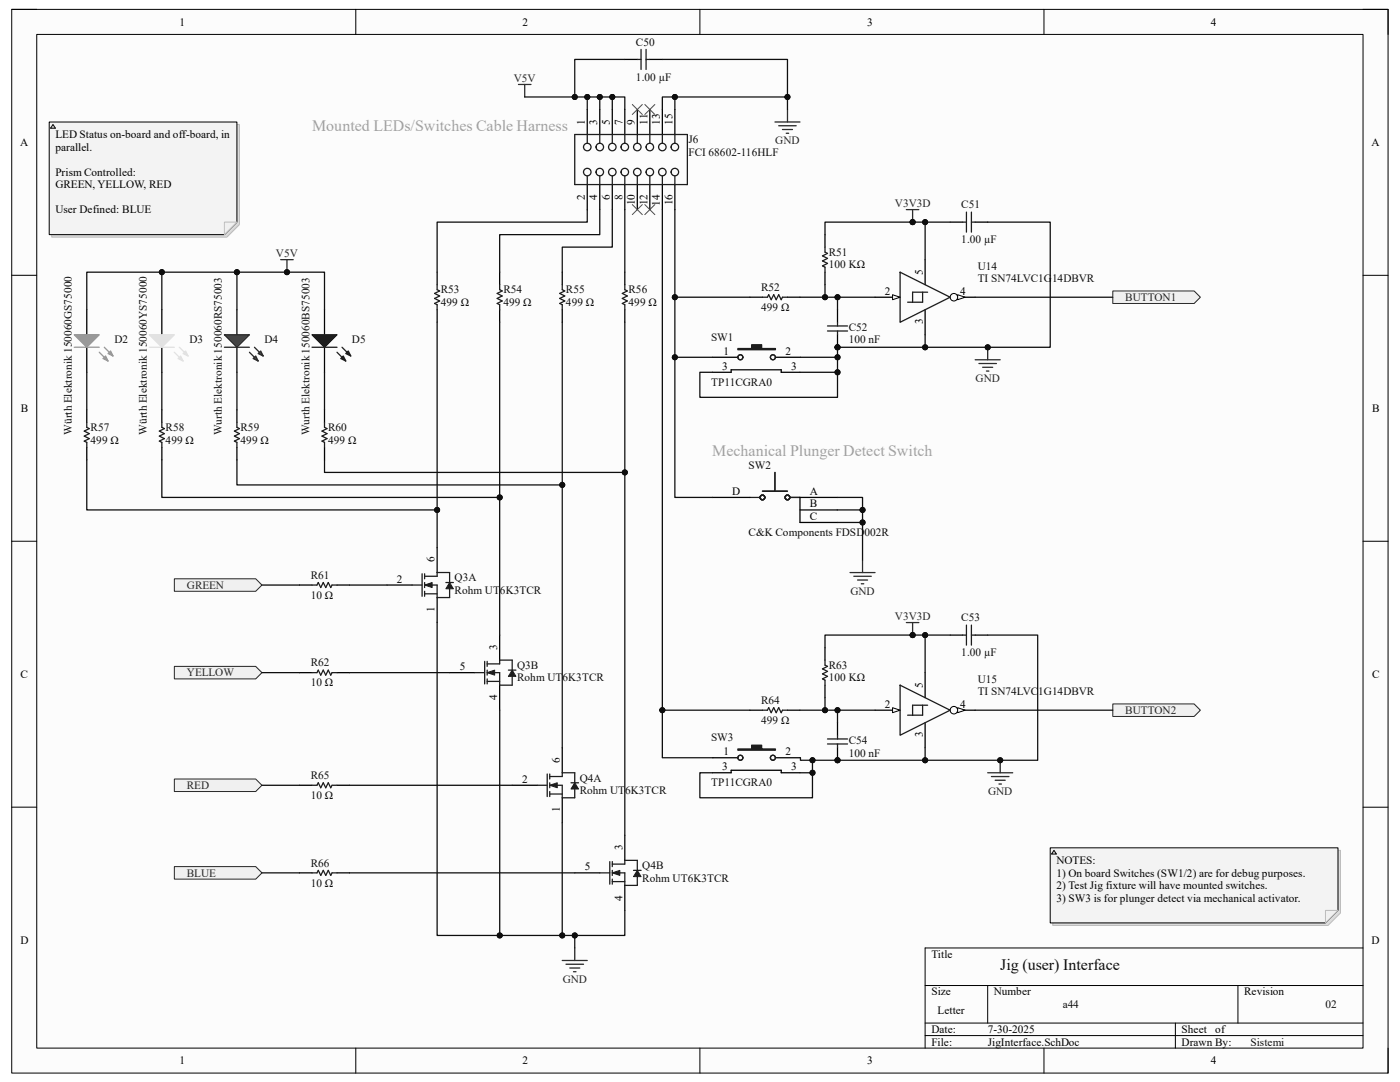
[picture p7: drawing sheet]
<svg xmlns="http://www.w3.org/2000/svg" width="279mm" height="216mm" viewBox="0 0 279 216" stroke-linecap="round" stroke-linejoin="round" font-family="sans-serif">
<path d="M2.3 1.9h274.7v212.2h-274.7z" fill-rule="evenodd" fill="#fcfcfc"/>
<path d="M2.3 1.9h274.7v212.2h-274.7z" fill="none" stroke="#000" stroke-width=".2"/>
<path d="M7.3 6.9h264.7v202.2h-264.7z" fill-rule="evenodd" fill="#fcfcfc"/>
<g fill="none" stroke="#000" stroke-width=".2">
<path d="M2.3 1.9h5M7.3 6.9h264.7v202.2h-264.7zM71 1.9v5M139.7 1.9v5M208.3 1.9v5M272 1.9h5v5M2.3 54.9h5M272 54.9h5M2.3 108h5M272 108h5M2.3 161.1h5M272 161.1h5"/>
<path d="M184.6 196.6h87.4M197.1 196.6v7.5M247.1 196.6v7.5M272 189.2h-87.4v19.9M71 209.1v5M139.7 209.1v5M184.6 204.1h87.4M184.6 206.6h87.4M208.3 209.1v5M234.6 204.1v5M277 209.1v5"/>
</g>
<path d="M174.6 59.3h5M184.6 51.8v5M184.6 61.8v5" fill="none" stroke="#000" stroke-width=".25"/>
<path d="M178.1 58.8l1.5 .5-1.5 .5z" fill="#fbfbfb"/>
<path d="M178.1 58.8l1.5 .5-1.5 .5z" fill="none" stroke="#000" stroke-width=".2"/>
<path d="M189.6 59.3h5" fill="none" stroke="#000" stroke-width=".25"/>
<circle cx="190.4" cy="59.3" r=".75" fill="#fbfbfb"/>
<circle cx="190.4" cy="59.3" r=".75" fill="none" stroke="#000" stroke-width=".2"/>
<path d="M191.1 58.8l1.5 .5-1.5 .5z" fill="#fbfbfb"/>
<path d="M191.1 58.8l1.5 .5-1.5 .5z" fill="none" stroke="#000" stroke-width=".2"/>
<g fill="none" stroke="#1c1c1c" stroke-width=".25">
<path d="M114.7 26.8h22.5v10h-22.5zM117.2 26.8v1.8M117.2 35.1v1.7M119.7 26.8v1.8M119.7 35.1v1.7M122.2 26.8v1.8M122.2 35.1v1.7M124.7 26.8v1.8M124.7 35.1v1.7M127.2 26.8v1.8M127.2 35.1v1.7M129.7 26.8v1.8"/>
<path d="M129.7 35.1v1.7M132.2 26.8v1.8M132.2 35.1v1.7M134.7 26.8v1.8M134.7 35.1v1.7M179.6 54.3l10 5-10 5zM184.1 58.3v2h-3M185.1 58.3h-3v2"/>
<circle cx="117.2" cy="34.3" r=".75"/>
<circle cx="117.2" cy="29.3" r=".75"/>
<circle cx="119.7" cy="29.3" r=".75"/>
<circle cx="119.7" cy="34.3" r=".75"/>
<circle cx="122.2" cy="34.3" r=".75"/>
<circle cx="122.2" cy="29.3" r=".75"/>
<circle cx="124.7" cy="34.3" r=".75"/>
<circle cx="124.7" cy="29.3" r=".75"/>
<circle cx="127.2" cy="29.3" r=".75"/>
<circle cx="127.2" cy="34.3" r=".75"/>
<circle cx="129.7" cy="29.3" r=".75"/>
<circle cx="129.7" cy="34.3" r=".75"/>
<circle cx="132.2" cy="29.3" r=".75"/>
<circle cx="132.2" cy="34.3" r=".75"/>
<circle cx="134.7" cy="34.3" r=".75"/>
<circle cx="134.7" cy="29.3" r=".75"/>
</g>
<g fill="none" stroke="#000" stroke-width=".25">
<path d="M117.2 21.8v5M117.2 36.8v5M119.7 21.8v5M119.7 36.8v5M122.2 21.8v5M122.2 36.8v5M124.7 21.8v5M124.7 36.8v5M127.2 21.8v5M127.2 36.8v5M129.7 21.8v5M129.7 36.8v5"/>
<path d="M132.2 21.8v5M132.2 36.8v5M134.7 21.8v5M134.7 36.8v5M17.3 61.8v5M17.3 69.3v5"/>
</g>
<path d="M14.8 66.8h5l-2.5 2.5z" fill="#969696"/>
<path d="M14.8 66.8h5l-2.5 2.5zM19.8 70.3l1.8 1.7M20.8 69.3l1.8 1.7" fill="none" stroke="#969696" stroke-width=".25"/>
<path d="M21.1 71l.5 1-1-.5z" fill="#969696"/>
<path d="M21.1 71l.5 1-1-.5z" fill="none" stroke="#969696" stroke-width=".25"/>
<path d="M21.6 70.5l.5-.5 .5 1z" fill="#969696"/>
<path d="M14.8 69.3h5M21.6 70.5l.5-.5 .5 1z" fill="none" stroke="#969696" stroke-width=".25"/>
<path d="M64.8 61.8v5M64.8 69.3v5" fill="none" stroke="#000" stroke-width=".25"/>
<path d="M62.3 66.8h5l-2.5 2.5z" fill="#1c1c1c"/>
<path d="M62.3 66.8h5l-2.5 2.5zM67.3 70.3l1.7 1.7M68.3 69.3l1.7 1.7" fill="none" stroke="#1c1c1c" stroke-width=".25"/>
<path d="M68.5 71l.5 1-1-.5z" fill="#1c1c1c"/>
<path d="M68.5 71l.5 1-1-.5z" fill="none" stroke="#1c1c1c" stroke-width=".25"/>
<path d="M69 70.5l.5-.5 .5 1z" fill="#1c1c1c"/>
<path d="M62.3 69.3h5M69 70.5l.5-.5 .5 1z" fill="none" stroke="#1c1c1c" stroke-width=".25"/>
<path d="M47.3 61.8v5M47.3 69.3v5" fill="none" stroke="#000" stroke-width=".25"/>
<path d="M44.8 66.8h5l-2.5 2.5z" fill="#4c4c4c"/>
<path d="M44.8 66.8h5l-2.5 2.5zM49.8 70.3l1.7 1.7M50.8 69.3l1.7 1.7" fill="none" stroke="#262626" stroke-width=".25"/>
<path d="M51 71l.5 1-1-.5z" fill="#4c4c4c"/>
<path d="M51 71l.5 1-1-.5z" fill="none" stroke="#262626" stroke-width=".25"/>
<path d="M51.5 70.5l.5-.5 .5 1z" fill="#4c4c4c"/>
<path d="M44.8 69.3h5M51.5 70.5l.5-.5 .5 1z" fill="none" stroke="#262626" stroke-width=".25"/>
<path d="M32.3 61.8v5M32.3 69.3v5" fill="none" stroke="#000" stroke-width=".25"/>
<path d="M29.8 66.8h5l-2.5 2.5z" fill="#e2e2e2"/>
<path d="M29.8 66.8h5l-2.5 2.5zM34.8 70.3l1.7 1.7M35.8 69.3l1.7 1.7" fill="none" stroke="#e2e2e2" stroke-width=".25"/>
<path d="M36 71l.5 1-1-.5z" fill="#e2e2e2"/>
<path d="M36 71l.5 1-1-.5z" fill="none" stroke="#e2e2e2" stroke-width=".25"/>
<path d="M37 70l.5 1-1-.5z" fill="#e2e2e2"/>
<path d="M29.8 69.3h5M37 70l.5 1-1-.5z" fill="none" stroke="#e2e2e2" stroke-width=".25"/>
<g fill="none" stroke="#000" stroke-width=".25">
<path d="M87.2 54.3v2.5M99.7 54.3v2.5M112.2 54.3v2.5M124.7 54.3v2.5M87.2 61.8v2.5M99.7 61.8v2.5M112.2 61.8v2.5M124.7 61.8v2.5M17.3 81.8v2.5M17.3 89.3v2.5M32.3 81.8v2.5M32.3 89.3v2.5"/>
<path d="M47.3 81.8v2.5M47.3 89.3v2.5M64.8 81.8v2.5M64.8 89.3v2.5"/>
</g>
<g fill="none" stroke="#1c1c1c" stroke-width=".25">
<path d="M87.2 56.8v1l.5 .3-1 .5 1 .5-1 .5 1 .5-1 .5 .5 .2v1M99.7 56.8v1l.5 .3-1 .5 1 .5-1 .5 1 .5-1 .5 .5 .2v1M112.2 56.8v1l.5 .3-1 .5 1 .5-1 .5 1 .5-1 .5 .5 .2v1M124.7 56.8v1l.5 .3-1 .5 1 .5-1 .5 1 .5-1 .5 .5 .2v1M17.3 84.3v1l.5 .2-1 .5 1 .5-1 .5 1 .5-1 .5 .5 .3v1M32.3 84.3v1l.5 .2-1 .5 1 .5-1 .5 1 .5-1 .5 .5 .3v1M47.3 84.3v1l.5 .2-1 .5 1 .5-1 .5 1 .5-1 .5 .5 .3v1M64.8 84.3v1l.5 .2-1 .5 1 .5-1 .5 1 .5-1 .5 .5 .3v1M84.2 114.5v4.5M84.7 116.7h2.5v2.5M84.7 118.5h2.5M84.7 114.5v1"/>
<path d="M84.7 116.2v1M84.7 118v1M87.2 114.2v.8h-2.5"/>
</g>
<path d="M89.7 116.2l.8 1.3h-1.5z" fill="#1c1c1c"/>
<path d="M89.7 116.2l.8 1.3h-1.5z" fill="none" stroke="#1c1c1c" stroke-width=".2"/>
<path d="M89 116.2h1.5" fill="none" stroke="#1c1c1c" stroke-width=".25"/>
<path d="M84.7 116.7l1.5-.5v1z" fill="#1c1c1c"/>
<path d="M84.7 116.7l1.5-.5v1z" fill="none" stroke="#1c1c1c" stroke-width=".2"/>
<path d="M77.2 116.7h5M87.2 109.2v5M87.2 119.2v5" fill="none" stroke="#000" stroke-width=".25"/>
<path d="M82.2 116.7h2M87.2 114.2h2.5v2M89.7 117.5v1.7h-2.5M96.7 132v4.5M97.2 134.2h2.5v2.5M97.2 136h2.5M97.2 132v1M97.2 133.7v1M97.2 135.5v1M99.7 131.7v.8h-2.5" fill="none" stroke="#1c1c1c" stroke-width=".25"/>
<path d="M102.2 133.7l.8 1.3h-1.5z" fill="#1c1c1c"/>
<path d="M102.2 133.7l.8 1.3h-1.5z" fill="none" stroke="#1c1c1c" stroke-width=".2"/>
<path d="M101.5 133.7h1.5" fill="none" stroke="#1c1c1c" stroke-width=".25"/>
<path d="M97.2 134.2l1.5-.5v1z" fill="#1c1c1c"/>
<path d="M97.2 134.2l1.5-.5v1z" fill="none" stroke="#1c1c1c" stroke-width=".2"/>
<path d="M89.7 134.2h5M99.7 126.7v5M99.7 136.7v5" fill="none" stroke="#000" stroke-width=".25"/>
<path d="M94.7 134.2h2M99.7 131.7h2.5v2M102.2 135v1.7h-2.5M109.2 154.4v4.5M109.7 156.7h2.5v2.5M109.7 158.4h2.5M109.7 154.4v1M109.7 156.2v1M109.7 157.9v1M112.2 154.2v.7h-2.5" fill="none" stroke="#1c1c1c" stroke-width=".25"/>
<path d="M114.7 156.2l.8 1.2h-1.5z" fill="#1c1c1c"/>
<path d="M114.7 156.2l.8 1.2h-1.5z" fill="none" stroke="#1c1c1c" stroke-width=".2"/>
<path d="M114 156.2h1.5" fill="none" stroke="#1c1c1c" stroke-width=".25"/>
<path d="M109.7 156.7l1.5-.5v1z" fill="#1c1c1c"/>
<path d="M109.7 156.7l1.5-.5v1z" fill="none" stroke="#1c1c1c" stroke-width=".2"/>
<path d="M102.2 156.7h5M112.2 149.2v5M112.2 159.2v5" fill="none" stroke="#000" stroke-width=".25"/>
<path d="M107.2 156.7h2M112.2 154.2h2.5v2M114.7 157.4v1.8h-2.5M121.7 171.9v4.5M122.2 174.2h2.5v2.5M122.2 175.9h2.5M122.2 171.9v1M122.2 173.7v1M122.2 175.4v1M124.7 171.7v.7h-2.5" fill="none" stroke="#1c1c1c" stroke-width=".25"/>
<path d="M127.2 173.7l.7 1.2h-1.5z" fill="#1c1c1c"/>
<path d="M127.2 173.7l.7 1.2h-1.5z" fill="none" stroke="#1c1c1c" stroke-width=".2"/>
<path d="M126.4 173.7h1.5" fill="none" stroke="#1c1c1c" stroke-width=".25"/>
<path d="M122.2 174.2l1.5-.5v1z" fill="#1c1c1c"/>
<path d="M122.2 174.2l1.5-.5v1z" fill="none" stroke="#1c1c1c" stroke-width=".2"/>
<path d="M59.8 116.7h2.5M67.3 116.7h2.5M59.8 134.2h2.5M67.3 134.2h2.5M59.8 156.7h2.5M67.3 156.7h2.5M59.8 174.2h2.5M67.3 174.2h2.5M114.7 174.2h5M124.7 166.7v5M124.7 176.7v5" fill="none" stroke="#000" stroke-width=".25"/>
<path d="M62.3 116.7h1l.2-.5 .5 1 .5-1 .5 1 .5-1 .5 1 .3-.5h1M62.3 134.2h1l.2-.5 .5 1 .5-1 .5 1 .5-1 .5 1 .3-.5h1M62.3 156.7h1l.2-.5 .5 1 .5-1 .5 1 .5-1 .5 1 .3-.5h1M62.3 174.2h1l.2-.5 .5 1 .5-1 .5 1 .5-1 .5 1 .3-.5h1M119.7 174.2h2M124.7 171.7h2.5v2M127.2 174.9v1.8h-2.5" fill="none" stroke="#1c1c1c" stroke-width=".25"/>
<path d="M112.2 191.7h5M113 192.4h3.5M113.7 193.2h2M114.5 193.9h.5M114.7 189.2v2.5" fill="none" stroke="#262626" stroke-width=".25"/>
<path d="M34.8 115.5h16.2l1.3 1.2-1.3 1.3h-16.2z" fill-rule="evenodd" fill="#f0f0f0"/>
<path d="M34.8 115.5h16.2l1.3 1.2-1.3 1.3h-16.2z" fill="none" stroke="#262626" stroke-width=".2"/>
<path d="M34.8 133h16.2l1.3 1.2-1.3 1.3h-16.2z" fill-rule="evenodd" fill="#f0f0f0"/>
<path d="M34.8 133h16.2l1.3 1.2-1.3 1.3h-16.2z" fill="none" stroke="#262626" stroke-width=".2"/>
<path d="M34.8 155.4h16.2l1.3 1.3-1.3 1.2h-16.2z" fill-rule="evenodd" fill="#f0f0f0"/>
<path d="M34.8 155.4h16.2l1.3 1.3-1.3 1.2h-16.2z" fill="none" stroke="#262626" stroke-width=".2"/>
<path d="M34.8 172.9h16.2l1.3 1.3-1.3 1.2h-16.2z" fill-rule="evenodd" fill="#f0f0f0"/>
<path d="M34.8 172.9h16.2l1.3 1.3-1.3 1.2h-16.2z" fill="none" stroke="#262626" stroke-width=".2"/>
<path d="M184.6 134.2v5M174.6 141.7h5M184.6 144.2v5" fill="none" stroke="#000" stroke-width=".25"/>
<path d="M178.1 141.2l1.5 .5-1.5 .5z" fill="#fbfbfb"/>
<path d="M178.1 141.2l1.5 .5-1.5 .5z" fill="none" stroke="#000" stroke-width=".2"/>
<path d="M189.6 141.7h5" fill="none" stroke="#000" stroke-width=".25"/>
<circle cx="190.4" cy="141.7" r=".75" fill="#fbfbfb"/>
<circle cx="190.4" cy="141.7" r=".75" fill="none" stroke="#000" stroke-width=".2"/>
<path d="M191.1 141.2l1.5 .5-1.5 .5z" fill="#fbfbfb"/>
<path d="M191.1 141.2l1.5 .5-1.5 .5z" fill="none" stroke="#000" stroke-width=".2"/>
<path d="M192.1 44.3h.8M192.9 42.3v4M193.9 42.3v4M193.9 44.3h.7M179.6 136.7l10 5-10 5zM192.1 126.7h.8M192.9 124.7v4M193.9 124.7v4M193.9 126.7h.7M184.1 140.7v2h-3M185.1 140.7h-3v2" fill="none" stroke="#1c1c1c" stroke-width=".25"/>
<path d="M189.6 44.3h2.5M194.6 44.3h2.5M189.6 126.7h2.5M194.6 126.7h2.5" fill="none" stroke="#000" stroke-width=".25"/>
<path d="M197.1 154.2h5M197.9 155h3.5M198.6 155.7h2M199.4 156.4h.5M199.6 151.7v2.5" fill="none" stroke="#262626" stroke-width=".25"/>
<circle cx="199.6" cy="151.7" r=".5" fill="#0e0e0e"/>
<circle cx="199.6" cy="151.7" r=".5" fill="none" stroke="#0e0e0e" stroke-width=".2"/>
<path d="M194.6 71.8h5M195.4 72.5h3.5M196.1 73.3h2M196.9 74h.5M197.1 69.3v2.5" fill="none" stroke="#262626" stroke-width=".25"/>
<circle cx="197.1" cy="69.3" r=".5" fill="#0e0e0e"/>
<circle cx="197.1" cy="69.3" r=".5" fill="none" stroke="#0e0e0e" stroke-width=".2"/>
<path d="M180.9 41.8h2.5M182.1 41.8v2.5" fill="none" stroke="#262626" stroke-width=".25"/>
<circle cx="182.1" cy="44.3" r=".5" fill="#0e0e0e"/>
<circle cx="182.1" cy="44.3" r=".5" fill="none" stroke="#0e0e0e" stroke-width=".2"/>
<path d="M180.9 124.2h2.5M182.1 124.2v2.5" fill="none" stroke="#262626" stroke-width=".25"/>
<circle cx="182.1" cy="126.7" r=".5" fill="#0e0e0e"/>
<circle cx="182.1" cy="126.7" r=".5" fill="none" stroke="#0e0e0e" stroke-width=".2"/>
<path d="M149.7 59.3h2.5M157.2 59.3h2.5M164.6 46.8v2.5M164.6 54.3v2.5M164.6 129.2v2.5M164.6 136.7v2.5M149.7 141.7h2.5M157.2 141.7h2.5" fill="none" stroke="#000" stroke-width=".25"/>
<path d="M152.2 59.3h1l.2-.5 .5 1 .5-1 .5 1 .5-1 .5 1 .3-.5h1M164.6 49.3v1l.5 .3-1 .5 1 .5-1 .5 1 .5-1 .5 .5 .2v1M164.6 131.7v1l.5 .3-1 .5 1 .5-1 .5 1 .5-1 .5 .5 .2v1M152.2 141.7h1l.2-.5 .5 1 .5-1 .5 1 .5-1 .5 1 .3-.5h1" fill="none" stroke="#1c1c1c" stroke-width=".25"/>
<circle cx="167.1" cy="69.3" r=".5" fill="#0e0e0e"/>
<circle cx="167.1" cy="69.3" r=".5" fill="none" stroke="#0e0e0e" stroke-width=".2"/>
<path d="M167.1 61.8v2.5M167.1 66.8v2.5" fill="none" stroke="#000" stroke-width=".25"/>
<circle cx="167.1" cy="69.3" r=".5" fill="#0e0e0e"/>
<circle cx="167.1" cy="69.3" r=".5" fill="none" stroke="#0e0e0e" stroke-width=".2"/>
<path d="M165.1 66h4M165.1 65h4M167.1 64.3v.7M167.1 66v.8" fill="none" stroke="#1c1c1c" stroke-width=".25"/>
<circle cx="167.1" cy="151.7" r=".5" fill="#0e0e0e"/>
<circle cx="167.1" cy="151.7" r=".5" fill="none" stroke="#0e0e0e" stroke-width=".2"/>
<path d="M167.1 144.2v2.5M167.1 149.2v2.5" fill="none" stroke="#000" stroke-width=".25"/>
<circle cx="167.1" cy="151.7" r=".5" fill="#0e0e0e"/>
<circle cx="167.1" cy="151.7" r=".5" fill="none" stroke="#0e0e0e" stroke-width=".2"/>
<path d="M165.1 148.5h4M165.1 147.5h4M167.1 146.7v.8M167.1 148.5v.7" fill="none" stroke="#1c1c1c" stroke-width=".25"/>
<path d="M154.7 24.3h5M155.4 25.1h3.5M156.2 25.8h2M156.9 26.6h.5M157.2 21.8v2.5" fill="none" stroke="#262626" stroke-width=".25"/>
<path d="M222.1 58.1h16.2l1.3 1.2-1.3 1.3h-16.2z" fill-rule="evenodd" fill="#f0f0f0"/>
<path d="M222.1 58.1h16.2l1.3 1.2-1.3 1.3h-16.2z" fill="none" stroke="#262626" stroke-width=".2"/>
<path d="M222.1 140.5h16.2l1.3 1.2-1.3 1.3h-16.2z" fill-rule="evenodd" fill="#f0f0f0"/>
<path d="M222.1 140.5h16.2l1.3 1.2-1.3 1.3h-16.2z" fill="none" stroke="#262626" stroke-width=".2"/>
<path d="M126.2 20.8l2 2M128.2 20.8l-2 2M128.7 20.8l2 2M130.7 20.8l-2 2M126.2 40.8l2 2M128.2 40.8l-2 2M128.7 40.8l2 2M130.7 40.8l-2 2" fill="none" stroke="#4c4c4c" stroke-width=".2"/>
<path d="M124.7 11.9h2.5M129.7 11.9h2.5M142.3 71.3h5M154.7 71.3h5" fill="none" stroke="#000" stroke-width=".25"/>
<path d="M127.2 11.9h.7M127.9 9.9v4M128.9 9.9v4M128.9 11.9h.8" fill="none" stroke="#1c1c1c" stroke-width=".25"/>
<path d="M147.3 69.5h2.7v-.7h2v.7h2.7v.3h-7.4z" fill-rule="evenodd" fill="#1c1c1c"/>
<g fill="none" stroke="#1c1c1c" stroke-width=".25">
<path d="M147.3 69.5h2.7v-.7h2v.7h2.7v.3h-7.4z"/>
<circle cx="147.8" cy="71.3" r=".5"/>
<circle cx="154.2" cy="71.3" r=".5"/>
</g>
<path d="M142.2 74.3h3.7v-.5h10v.5h3.8M142.3 151.2h5M154.7 151.2h5" fill="none" stroke="#000" stroke-width=".25"/>
<path d="M147.3 149.4h2.7v-.7h2v.7h2.7v.3h-7.4z" fill-rule="evenodd" fill="#1c1c1c"/>
<g fill="none" stroke="#1c1c1c" stroke-width=".25">
<path d="M147.3 149.4h2.7v-.7h2v.7h2.7v.3h-7.4z"/>
<circle cx="147.8" cy="151.2" r=".5"/>
<circle cx="154.2" cy="151.2" r=".5"/>
</g>
<path d="M142.2 154.2h3.7v-.5h10v.5h3.8" fill="none" stroke="#000" stroke-width=".25"/>
<path d="M103.5 16.9h2.5M104.7 16.9v2.5M56 51.8h2.5M57.3 51.8v2.5" fill="none" stroke="#262626" stroke-width=".25"/>
<circle cx="57.3" cy="54.3" r=".5" fill="#0e0e0e"/>
<circle cx="57.3" cy="54.3" r=".5" fill="none" stroke="#0e0e0e" stroke-width=".2"/>
<g fill="none" stroke="#1c1c1c" stroke-width=".25">
<path d="M149.7 99.3h2M152.2 98h5M154.7 94.3v3.7M157.7 99.3h2"/>
<circle cx="152.2" cy="99.3" r=".47"/>
<circle cx="157.2" cy="99.3" r=".47"/>
</g>
<path d="M142.2 99.3h7.5M167.1 99.3h-7.4v5h7.4M159.7 101.8h7.4" fill="none" stroke="#000" stroke-width=".25"/>
<path d="M47.3 54.3v7.5" fill="none" stroke="#0e0e0e" stroke-width=".25"/>
<circle cx="47.3" cy="54.3" r=".5" fill="#0e0e0e"/>
<circle cx="47.3" cy="54.3" r=".5" fill="none" stroke="#0e0e0e" stroke-width=".2"/>
<path d="M32.3 54.3v7.5" fill="none" stroke="#0e0e0e" stroke-width=".25"/>
<circle cx="32.3" cy="54.3" r=".5" fill="#0e0e0e"/>
<circle cx="32.3" cy="54.3" r=".5" fill="none" stroke="#0e0e0e" stroke-width=".2"/>
<path d="M104.7 19.4h20v2.4M17.3 74.3v7.5M32.3 74.3v7.5M47.3 74.3v7.5M64.8 74.3v7.5" fill="none" stroke="#0e0e0e" stroke-width=".25"/>
<circle cx="114.7" cy="19.4" r=".5" fill="#0e0e0e"/>
<circle cx="114.7" cy="19.4" r=".5" fill="none" stroke="#0e0e0e" stroke-width=".2"/>
<circle cx="117.2" cy="19.4" r=".5" fill="#0e0e0e"/>
<circle cx="117.2" cy="19.4" r=".5" fill="none" stroke="#0e0e0e" stroke-width=".2"/>
<circle cx="119.7" cy="19.4" r=".5" fill="#0e0e0e"/>
<circle cx="119.7" cy="19.4" r=".5" fill="none" stroke="#0e0e0e" stroke-width=".2"/>
<circle cx="122.2" cy="19.4" r=".5" fill="#0e0e0e"/>
<circle cx="122.2" cy="19.4" r=".5" fill="none" stroke="#0e0e0e" stroke-width=".2"/>
<path d="M122.2 19.4v2.4" fill="none" stroke="#0e0e0e" stroke-width=".25"/>
<circle cx="122.2" cy="19.4" r=".5" fill="#0e0e0e"/>
<circle cx="122.2" cy="19.4" r=".5" fill="none" stroke="#0e0e0e" stroke-width=".2"/>
<path d="M119.7 19.4v2.4" fill="none" stroke="#0e0e0e" stroke-width=".25"/>
<circle cx="119.7" cy="19.4" r=".5" fill="#0e0e0e"/>
<circle cx="119.7" cy="19.4" r=".5" fill="none" stroke="#0e0e0e" stroke-width=".2"/>
<path d="M117.2 19.4v2.4" fill="none" stroke="#0e0e0e" stroke-width=".25"/>
<circle cx="117.2" cy="19.4" r=".5" fill="#0e0e0e"/>
<circle cx="117.2" cy="19.4" r=".5" fill="none" stroke="#0e0e0e" stroke-width=".2"/>
<path d="M117.2 41.8v2.5h-30v10M119.7 41.8v5h-20v7.5M122.2 41.8v7.5h-10v5M124.7 41.8v12.5M87.2 64.3v37.5h-69.9v-10" fill="none" stroke="#0e0e0e" stroke-width=".25"/>
<circle cx="87.2" cy="101.8" r=".5" fill="#0e0e0e"/>
<circle cx="87.2" cy="101.8" r=".5" fill="none" stroke="#0e0e0e" stroke-width=".2"/>
<path d="M99.7 64.3v35h-67.4v-7.5" fill="none" stroke="#0e0e0e" stroke-width=".25"/>
<circle cx="99.7" cy="99.3" r=".5" fill="#0e0e0e"/>
<circle cx="99.7" cy="99.3" r=".5" fill="none" stroke="#0e0e0e" stroke-width=".2"/>
<path d="M112.2 64.3v32.5h-64.9v-5" fill="none" stroke="#0e0e0e" stroke-width=".25"/>
<circle cx="112.2" cy="96.8" r=".5" fill="#0e0e0e"/>
<circle cx="112.2" cy="96.8" r=".5" fill="none" stroke="#0e0e0e" stroke-width=".2"/>
<path d="M124.7 64.3v30h-59.9v-2.5" fill="none" stroke="#0e0e0e" stroke-width=".25"/>
<circle cx="124.7" cy="94.3" r=".5" fill="#0e0e0e"/>
<circle cx="124.7" cy="94.3" r=".5" fill="none" stroke="#0e0e0e" stroke-width=".2"/>
<path d="M17.3 61.8v-7.5h47.5v7.5" fill="none" stroke="#0e0e0e" stroke-width=".25"/>
<circle cx="32.3" cy="54.3" r=".5" fill="#0e0e0e"/>
<circle cx="32.3" cy="54.3" r=".5" fill="none" stroke="#0e0e0e" stroke-width=".2"/>
<circle cx="47.3" cy="54.3" r=".5" fill="#0e0e0e"/>
<circle cx="47.3" cy="54.3" r=".5" fill="none" stroke="#0e0e0e" stroke-width=".2"/>
<circle cx="57.3" cy="54.3" r=".5" fill="#0e0e0e"/>
<circle cx="57.3" cy="54.3" r=".5" fill="none" stroke="#0e0e0e" stroke-width=".2"/>
<path d="M69.8 116.7h7.4M87.2 101.8v7.4M69.8 134.2h19.9M69.8 156.7h32.4M69.8 174.2h44.9" fill="none" stroke="#0e0e0e" stroke-width=".25"/>
<circle cx="87.2" cy="101.8" r=".5" fill="#0e0e0e"/>
<circle cx="87.2" cy="101.8" r=".5" fill="none" stroke="#0e0e0e" stroke-width=".2"/>
<path d="M99.7 99.3v27.4" fill="none" stroke="#0e0e0e" stroke-width=".25"/>
<circle cx="99.7" cy="99.3" r=".5" fill="#0e0e0e"/>
<circle cx="99.7" cy="99.3" r=".5" fill="none" stroke="#0e0e0e" stroke-width=".2"/>
<path d="M112.2 96.8v52.4" fill="none" stroke="#0e0e0e" stroke-width=".25"/>
<circle cx="112.2" cy="96.8" r=".5" fill="#0e0e0e"/>
<circle cx="112.2" cy="96.8" r=".5" fill="none" stroke="#0e0e0e" stroke-width=".2"/>
<path d="M124.7 94.3v72.4" fill="none" stroke="#0e0e0e" stroke-width=".25"/>
<circle cx="124.7" cy="94.3" r=".5" fill="#0e0e0e"/>
<circle cx="124.7" cy="94.3" r=".5" fill="none" stroke="#0e0e0e" stroke-width=".2"/>
<path d="M87.2 124.2v62.5h37.5v-5" fill="none" stroke="#0e0e0e" stroke-width=".25"/>
<circle cx="99.7" cy="186.7" r=".5" fill="#0e0e0e"/>
<circle cx="99.7" cy="186.7" r=".5" fill="none" stroke="#0e0e0e" stroke-width=".2"/>
<circle cx="112.2" cy="186.7" r=".5" fill="#0e0e0e"/>
<circle cx="112.2" cy="186.7" r=".5" fill="none" stroke="#0e0e0e" stroke-width=".2"/>
<circle cx="114.7" cy="186.7" r=".5" fill="#0e0e0e"/>
<circle cx="114.7" cy="186.7" r=".5" fill="none" stroke="#0e0e0e" stroke-width=".2"/>
<path d="M114.7 186.7v2.5" fill="none" stroke="#0e0e0e" stroke-width=".25"/>
<circle cx="114.7" cy="186.7" r=".5" fill="#0e0e0e"/>
<circle cx="114.7" cy="186.7" r=".5" fill="none" stroke="#0e0e0e" stroke-width=".2"/>
<path d="M112.2 164.2v22.5" fill="none" stroke="#0e0e0e" stroke-width=".25"/>
<circle cx="112.2" cy="186.7" r=".5" fill="#0e0e0e"/>
<circle cx="112.2" cy="186.7" r=".5" fill="none" stroke="#0e0e0e" stroke-width=".2"/>
<path d="M99.7 141.7v45" fill="none" stroke="#0e0e0e" stroke-width=".25"/>
<circle cx="99.7" cy="186.7" r=".5" fill="#0e0e0e"/>
<circle cx="99.7" cy="186.7" r=".5" fill="none" stroke="#0e0e0e" stroke-width=".2"/>
<path d="M197.1 44.3h12.5v25h-25v-2.5M52.3 116.7h7.5M52.3 134.2h7.5M52.3 156.7h7.5M52.3 174.2h7.5" fill="none" stroke="#0e0e0e" stroke-width=".25"/>
<circle cx="184.6" cy="69.3" r=".5" fill="#0e0e0e"/>
<circle cx="184.6" cy="69.3" r=".5" fill="none" stroke="#0e0e0e" stroke-width=".2"/>
<circle cx="197.1" cy="69.3" r=".5" fill="#0e0e0e"/>
<circle cx="197.1" cy="69.3" r=".5" fill="none" stroke="#0e0e0e" stroke-width=".2"/>
<path d="M197.1 126.7h10v25h-22.5v-2.5" fill="none" stroke="#0e0e0e" stroke-width=".25"/>
<circle cx="184.6" cy="151.7" r=".5" fill="#0e0e0e"/>
<circle cx="184.6" cy="151.7" r=".5" fill="none" stroke="#0e0e0e" stroke-width=".2"/>
<circle cx="199.6" cy="151.7" r=".5" fill="#0e0e0e"/>
<circle cx="199.6" cy="151.7" r=".5" fill="none" stroke="#0e0e0e" stroke-width=".2"/>
<path d="M164.6 56.8v2.5h10" fill="none" stroke="#0e0e0e" stroke-width=".25"/>
<circle cx="164.6" cy="59.3" r=".5" fill="#0e0e0e"/>
<circle cx="164.6" cy="59.3" r=".5" fill="none" stroke="#0e0e0e" stroke-width=".2"/>
<circle cx="167.1" cy="59.3" r=".5" fill="#0e0e0e"/>
<circle cx="167.1" cy="59.3" r=".5" fill="none" stroke="#0e0e0e" stroke-width=".2"/>
<path d="M182.1 44.3h-17.5v2.5" fill="none" stroke="#0e0e0e" stroke-width=".25"/>
<circle cx="182.1" cy="44.3" r=".5" fill="#0e0e0e"/>
<circle cx="182.1" cy="44.3" r=".5" fill="none" stroke="#0e0e0e" stroke-width=".2"/>
<path d="M182.1 44.3h7.5" fill="none" stroke="#0e0e0e" stroke-width=".25"/>
<circle cx="182.1" cy="44.3" r=".5" fill="#0e0e0e"/>
<circle cx="182.1" cy="44.3" r=".5" fill="none" stroke="#0e0e0e" stroke-width=".2"/>
<circle cx="184.6" cy="44.3" r=".5" fill="#0e0e0e"/>
<circle cx="184.6" cy="44.3" r=".5" fill="none" stroke="#0e0e0e" stroke-width=".2"/>
<path d="M184.6 44.3v7.5" fill="none" stroke="#0e0e0e" stroke-width=".25"/>
<circle cx="184.6" cy="44.3" r=".5" fill="#0e0e0e"/>
<circle cx="184.6" cy="44.3" r=".5" fill="none" stroke="#0e0e0e" stroke-width=".2"/>
<path d="M182.1 126.7h-17.5v2.5" fill="none" stroke="#0e0e0e" stroke-width=".25"/>
<circle cx="182.1" cy="126.7" r=".5" fill="#0e0e0e"/>
<circle cx="182.1" cy="126.7" r=".5" fill="none" stroke="#0e0e0e" stroke-width=".2"/>
<path d="M182.1 126.7h7.5" fill="none" stroke="#0e0e0e" stroke-width=".25"/>
<circle cx="182.1" cy="126.7" r=".5" fill="#0e0e0e"/>
<circle cx="182.1" cy="126.7" r=".5" fill="none" stroke="#0e0e0e" stroke-width=".2"/>
<circle cx="184.6" cy="126.7" r=".5" fill="#0e0e0e"/>
<circle cx="184.6" cy="126.7" r=".5" fill="none" stroke="#0e0e0e" stroke-width=".2"/>
<path d="M184.6 126.7v7.5" fill="none" stroke="#0e0e0e" stroke-width=".25"/>
<circle cx="184.6" cy="126.7" r=".5" fill="#0e0e0e"/>
<circle cx="184.6" cy="126.7" r=".5" fill="none" stroke="#0e0e0e" stroke-width=".2"/>
<path d="M164.6 139.2v2.5h10" fill="none" stroke="#0e0e0e" stroke-width=".25"/>
<circle cx="164.6" cy="141.7" r=".5" fill="#0e0e0e"/>
<circle cx="164.6" cy="141.7" r=".5" fill="none" stroke="#0e0e0e" stroke-width=".2"/>
<circle cx="167.1" cy="141.7" r=".5" fill="#0e0e0e"/>
<circle cx="167.1" cy="141.7" r=".5" fill="none" stroke="#0e0e0e" stroke-width=".2"/>
<path d="M167.1 141.7v2.5" fill="none" stroke="#0e0e0e" stroke-width=".25"/>
<circle cx="167.1" cy="141.7" r=".5" fill="#0e0e0e"/>
<circle cx="167.1" cy="141.7" r=".5" fill="none" stroke="#0e0e0e" stroke-width=".2"/>
<path d="M167.1 59.3v2.5" fill="none" stroke="#0e0e0e" stroke-width=".25"/>
<circle cx="167.1" cy="59.3" r=".5" fill="#0e0e0e"/>
<circle cx="167.1" cy="59.3" r=".5" fill="none" stroke="#0e0e0e" stroke-width=".2"/>
<path d="M159.7 59.3h4.9" fill="none" stroke="#0e0e0e" stroke-width=".25"/>
<circle cx="164.6" cy="59.3" r=".5" fill="#0e0e0e"/>
<circle cx="164.6" cy="59.3" r=".5" fill="none" stroke="#0e0e0e" stroke-width=".2"/>
<path d="M159.7 141.7h4.9" fill="none" stroke="#0e0e0e" stroke-width=".25"/>
<circle cx="164.6" cy="141.7" r=".5" fill="#0e0e0e"/>
<circle cx="164.6" cy="141.7" r=".5" fill="none" stroke="#0e0e0e" stroke-width=".2"/>
<path d="M132.2 21.8v-2.4h25v2.4" fill="none" stroke="#0e0e0e" stroke-width=".25"/>
<circle cx="134.7" cy="19.4" r=".5" fill="#0e0e0e"/>
<circle cx="134.7" cy="19.4" r=".5" fill="none" stroke="#0e0e0e" stroke-width=".2"/>
<circle cx="157.2" cy="19.4" r=".5" fill="#0e0e0e"/>
<circle cx="157.2" cy="19.4" r=".5" fill="none" stroke="#0e0e0e" stroke-width=".2"/>
<path d="M134.7 19.4v2.4" fill="none" stroke="#0e0e0e" stroke-width=".25"/>
<circle cx="134.7" cy="19.4" r=".5" fill="#0e0e0e"/>
<circle cx="134.7" cy="19.4" r=".5" fill="none" stroke="#0e0e0e" stroke-width=".2"/>
<path d="M134.7 41.8v17.5h15" fill="none" stroke="#0e0e0e" stroke-width=".25"/>
<circle cx="134.7" cy="59.3" r=".5" fill="#0e0e0e"/>
<circle cx="134.7" cy="59.3" r=".5" fill="none" stroke="#0e0e0e" stroke-width=".2"/>
<path d="M132.2 11.9h25v7.5M194.6 59.3h27.5M194.6 141.7h27.5" fill="none" stroke="#0e0e0e" stroke-width=".25"/>
<circle cx="157.2" cy="19.4" r=".5" fill="#0e0e0e"/>
<circle cx="157.2" cy="19.4" r=".5" fill="none" stroke="#0e0e0e" stroke-width=".2"/>
<path d="M124.7 11.9h-10v7.5" fill="none" stroke="#0e0e0e" stroke-width=".25"/>
<circle cx="114.7" cy="19.4" r=".5" fill="#0e0e0e"/>
<circle cx="114.7" cy="19.4" r=".5" fill="none" stroke="#0e0e0e" stroke-width=".2"/>
<path d="M132.2 41.8v99.9h17.5" fill="none" stroke="#0e0e0e" stroke-width=".25"/>
<circle cx="132.2" cy="141.7" r=".5" fill="#0e0e0e"/>
<circle cx="132.2" cy="141.7" r=".5" fill="none" stroke="#0e0e0e" stroke-width=".2"/>
<path d="M134.7 59.3v12h7.6" fill="none" stroke="#0e0e0e" stroke-width=".25"/>
<circle cx="134.7" cy="59.3" r=".5" fill="#0e0e0e"/>
<circle cx="134.7" cy="59.3" r=".5" fill="none" stroke="#0e0e0e" stroke-width=".2"/>
<circle cx="134.7" cy="71.3" r=".5" fill="#0e0e0e"/>
<circle cx="134.7" cy="71.3" r=".5" fill="none" stroke="#0e0e0e" stroke-width=".2"/>
<path d="M184.6 69.3h-17.5v2h-7.4" fill="none" stroke="#0e0e0e" stroke-width=".25"/>
<circle cx="167.1" cy="71.3" r=".5" fill="#0e0e0e"/>
<circle cx="167.1" cy="71.3" r=".5" fill="none" stroke="#0e0e0e" stroke-width=".2"/>
<circle cx="167.1" cy="69.3" r=".5" fill="#0e0e0e"/>
<circle cx="167.1" cy="69.3" r=".5" fill="none" stroke="#0e0e0e" stroke-width=".2"/>
<circle cx="184.6" cy="69.3" r=".5" fill="#0e0e0e"/>
<circle cx="184.6" cy="69.3" r=".5" fill="none" stroke="#0e0e0e" stroke-width=".2"/>
<path d="M167.1 71.3v3h-7.4" fill="none" stroke="#0e0e0e" stroke-width=".25"/>
<circle cx="167.1" cy="74.3" r=".5" fill="#0e0e0e"/>
<circle cx="167.1" cy="74.3" r=".5" fill="none" stroke="#0e0e0e" stroke-width=".2"/>
<circle cx="167.1" cy="71.3" r=".5" fill="#0e0e0e"/>
<circle cx="167.1" cy="71.3" r=".5" fill="none" stroke="#0e0e0e" stroke-width=".2"/>
<path d="M142.2 74.3h-2.5v5h27.4v-5" fill="none" stroke="#0e0e0e" stroke-width=".25"/>
<circle cx="167.1" cy="74.3" r=".5" fill="#0e0e0e"/>
<circle cx="167.1" cy="74.3" r=".5" fill="none" stroke="#0e0e0e" stroke-width=".2"/>
<path d="M132.2 141.7v9.5h10.1" fill="none" stroke="#0e0e0e" stroke-width=".25"/>
<circle cx="132.2" cy="141.7" r=".5" fill="#0e0e0e"/>
<circle cx="132.2" cy="141.7" r=".5" fill="none" stroke="#0e0e0e" stroke-width=".2"/>
<path d="M159.7 151.2v.5h24.9" fill="none" stroke="#0e0e0e" stroke-width=".25"/>
<circle cx="162.1" cy="151.7" r=".5" fill="#0e0e0e"/>
<circle cx="162.1" cy="151.7" r=".5" fill="none" stroke="#0e0e0e" stroke-width=".2"/>
<circle cx="167.1" cy="151.7" r=".5" fill="#0e0e0e"/>
<circle cx="167.1" cy="151.7" r=".5" fill="none" stroke="#0e0e0e" stroke-width=".2"/>
<circle cx="184.6" cy="151.7" r=".5" fill="#0e0e0e"/>
<circle cx="184.6" cy="151.7" r=".5" fill="none" stroke="#0e0e0e" stroke-width=".2"/>
<path d="M162.1 151.7v7.5h-22.4v-5h2.5" fill="none" stroke="#0e0e0e" stroke-width=".25"/>
<circle cx="162.1" cy="154.2" r=".5" fill="#0e0e0e"/>
<circle cx="162.1" cy="154.2" r=".5" fill="none" stroke="#0e0e0e" stroke-width=".2"/>
<circle cx="162.1" cy="151.7" r=".5" fill="#0e0e0e"/>
<circle cx="162.1" cy="151.7" r=".5" fill="none" stroke="#0e0e0e" stroke-width=".2"/>
<path d="M159.7 154.2h2.4" fill="none" stroke="#0e0e0e" stroke-width=".25"/>
<circle cx="162.1" cy="154.2" r=".5" fill="#0e0e0e"/>
<circle cx="162.1" cy="154.2" r=".5" fill="none" stroke="#0e0e0e" stroke-width=".2"/>
<path d="M169.6 114.2h5M170.4 115h3.5M171.1 115.7h2M171.9 116.5h.5M172.1 111.7v2.5" fill="none" stroke="#262626" stroke-width=".25"/>
<path d="M134.7 71.3v28h7.5" fill="none" stroke="#0e0e0e" stroke-width=".25"/>
<circle cx="134.7" cy="71.3" r=".5" fill="#0e0e0e"/>
<circle cx="134.7" cy="71.3" r=".5" fill="none" stroke="#0e0e0e" stroke-width=".2"/>
<path d="M167.1 99.3h5v12.4" fill="none" stroke="#0e0e0e" stroke-width=".25"/>
<circle cx="172.1" cy="101.8" r=".5" fill="#0e0e0e"/>
<circle cx="172.1" cy="101.8" r=".5" fill="none" stroke="#0e0e0e" stroke-width=".2"/>
<circle cx="172.1" cy="104.3" r=".5" fill="#0e0e0e"/>
<circle cx="172.1" cy="104.3" r=".5" fill="none" stroke="#0e0e0e" stroke-width=".2"/>
<path d="M167.1 101.8h5" fill="none" stroke="#0e0e0e" stroke-width=".25"/>
<circle cx="172.1" cy="101.8" r=".5" fill="#0e0e0e"/>
<circle cx="172.1" cy="101.8" r=".5" fill="none" stroke="#0e0e0e" stroke-width=".2"/>
<path d="M167.1 104.3h5" fill="none" stroke="#0e0e0e" stroke-width=".25"/>
<circle cx="172.1" cy="104.3" r=".5" fill="#0e0e0e"/>
<circle cx="172.1" cy="104.3" r=".5" fill="none" stroke="#0e0e0e" stroke-width=".2"/>
<path d="M10.3 24.8h37.5v20l-2.5 2.5h-35z" fill-rule="evenodd" fill="#ddd"/>
<path d="M10.3 24.8h37.5v20l-2.5 2.5h-35z" fill="none" stroke="#bdbdbd" stroke-width=".2"/>
<path d="M9.8 24.3h37.5v20l-2.5 2.5h-35z" fill-rule="evenodd" fill="#f3f3f3"/>
<path d="M9.8 24.3h37.5v20l-2.5 2.5h-35z" fill="none" stroke="#000" stroke-width=".2"/>
<path d="M44.8 44.3h2.5l-2.5 2.5z" fill="#efefef"/>
<path d="M44.8 44.3h2.5l-2.5 2.5z" fill="none" stroke="#bdbdbd" stroke-width=".2"/>
<path d="M10.6 24.8l.5 .8h-1z" fill="#d1d1d1"/>
<path d="M10.6 24.8l.5 .8h-1z" fill="none" stroke="#0f0f0f" stroke-width=".2"/>
<path d="M210.1 169.7h57.4v12.5l-2.5 2.5h-54.9z" fill-rule="evenodd" fill="#ddd"/>
<path d="M210.1 169.7h57.4v12.5l-2.5 2.5h-54.9z" fill="none" stroke="#bdbdbd" stroke-width=".2"/>
<path d="M209.6 169.2h57.4v12.5l-2.5 2.5h-54.9z" fill-rule="evenodd" fill="#f3f3f3"/>
<path d="M209.6 169.2h57.4v12.5l-2.5 2.5h-54.9z" fill="none" stroke="#000" stroke-width=".2"/>
<path d="M264.5 181.7h2.5l-2.5 2.5z" fill="#efefef"/>
<path d="M264.5 181.7h2.5l-2.5 2.5z" fill="none" stroke="#bdbdbd" stroke-width=".2"/>
<path d="M210.3 169.7l.5 .7h-1z" fill="#d1d1d1"/>
<path d="M210.3 169.7l.5 .7h-1z" fill="none" stroke="#0f0f0f" stroke-width=".2"/>
<g font-size="3.2" fill="#a1a1a1">
<text x="62.3" y="26.2">Mounted LEDs/Switches Cable Harness</text>
<text x="142.2" y="91.1">Mechanical Plunger Detect Switch</text>
</g>
<text font-size="3.2" fill="#0e0e0e" x="199.6" y="193.5">Jig (user) Interface</text>
<g font-size="2.2">
<text x="35.8" y="5.1">1</text>
<text x="104.3" y="5.1">2</text>
<text x="173.1" y="5.1">3</text>
<text x="241.6" y="5.1">4</text>
<text x="4" y="29.2">A</text>
<text x="11" y="27.6">LED Status on-board and off-board, in</text>
<text x="116.7" y="24.9" transform="rotate(-90 116.7 24.9)">1</text>
<text x="119.2" y="24.9" transform="rotate(-90 119.2 24.9)">3</text>
<text x="121.7" y="24.9" transform="rotate(-90 121.7 24.9)">5</text>
<text x="124.2" y="24.9" transform="rotate(-90 124.2 24.9)">7</text>
<text x="126.7" y="24.9" transform="rotate(-90 126.7 24.9)">9</text>
<text x="129.2" y="24.9" transform="rotate(-90 129.2 24.9)">11</text>
<text x="131.7" y="24.9" transform="rotate(-90 131.7 24.9)">13</text>
<text x="134.2" y="24.9" transform="rotate(-90 134.2 24.9)">15</text>
<text x="273.7" y="29.2">A</text>
<text x="11" y="30.1">parallel.</text>
<text x="11" y="35.1">Prism Controlled:</text>
<text x="11" y="37.6">GREEN, YELLOW, RED</text>
<text x="116.7" y="39.9" transform="rotate(-90 116.7 39.9)">2</text>
<text x="119.2" y="39.9" transform="rotate(-90 119.2 39.9)">4</text>
<text x="121.7" y="39.9" transform="rotate(-90 121.7 39.9)">6</text>
<text x="124.2" y="39.8" transform="rotate(-90 124.2 39.8)">8</text>
<text x="126.7" y="41" transform="rotate(-90 126.7 41)">10</text>
<text x="129.2" y="41" transform="rotate(-90 129.2 41)">12</text>
<text x="131.7" y="41" transform="rotate(-90 131.7 41)">14</text>
<text x="134.2" y="41" transform="rotate(-90 134.2 41)">16</text>
<text x="11" y="42.6">User Defined: BLUE</text>
<text x="176.6" y="58.8">2</text>
<text x="184.2" y="54.8" transform="rotate(-90 184.2 54.8)">5</text>
<text x="191.6" y="58.8">4</text>
<text x="184.2" y="64.7" transform="rotate(-90 184.2 64.7)">3</text>
<text x="144.4" y="70.8">1</text>
<text x="156.8" y="70.8">2</text>
<text x="144.1" y="73.8">3</text>
<text x="157.9" y="73.8">3</text>
<text x="4.1" y="82.2">B</text>
<text x="273.8" y="82.2">B</text>
<text x="146.1" y="98.8">D</text>
<text x="161.6" y="98.8">A</text>
<text x="161.6" y="101.3">B</text>
<text x="161.6" y="103.8">C</text>
<text x="86.7" y="112.2" transform="rotate(-90 86.7 112.2)">6</text>
<text x="79.2" y="116.2">2</text>
<text x="86.7" y="122.1" transform="rotate(-90 86.7 122.1)">1</text>
<text x="99.2" y="129.7" transform="rotate(-90 99.2 129.7)">3</text>
<text x="4.1" y="135.3">C</text>
<text x="91.7" y="133.7">5</text>
<text x="184.2" y="137.2" transform="rotate(-90 184.2 137.2)">5</text>
<text x="273.8" y="135.3">C</text>
<text x="99.2" y="139.7" transform="rotate(-90 99.2 139.7)">4</text>
<text x="176.6" y="141.2">2</text>
<text x="191.6" y="141.2">4</text>
<text x="184.2" y="147.2" transform="rotate(-90 184.2 147.2)">3</text>
<text x="111.7" y="152.2" transform="rotate(-90 111.7 152.2)">6</text>
<text x="144.1" y="153.7">3</text>
<text x="144.4" y="150.7">1</text>
<text x="156.8" y="150.7">2</text>
<text x="157.9" y="153.7">3</text>
<text x="104.2" y="156.2">2</text>
<text x="111.7" y="162.1" transform="rotate(-90 111.7 162.1)">1</text>
<text x="116.7" y="173.7">5</text>
<text x="124.2" y="169.7" transform="rotate(-90 124.2 169.7)">3</text>
<text x="210.8" y="172.4">NOTES:</text>
<text x="124.2" y="179.7" transform="rotate(-90 124.2 179.7)">4</text>
<text x="210.8" y="174.9">1) On board Switches (SW1/2) are for debug purposes.</text>
<text x="210.8" y="177.4">2) Test Jig fixture will have mounted switches.</text>
<text x="210.8" y="179.9">3) SW3 is for plunger detect via mechanical activator.</text>
<text x="4.1" y="188.3">D</text>
<text x="185.9" y="191.1">Title</text>
<text x="273.7" y="188.3">D</text>
<text x="185.9" y="198.6">Size</text>
<text x="187.1" y="202.4">Letter</text>
<text x="198.3" y="198.6">Number</text>
<text x="248.3" y="198.6">Revision</text>
<text x="185.9" y="206.1">Date:</text>
<text x="185.9" y="208.6">File:</text>
<text x="197.1" y="206.1">7-30-2025</text>
<text x="197.1" y="208.6">JigInterface.SchDoc</text>
<text x="235.8" y="208.6">Drawn By:</text>
<text x="235.8" y="206.1">Sheet</text>
<text x="242.5" y="206.1">of</text>
<text x="35.8" y="212.4">1</text>
<text x="104.3" y="212.4">2</text>
<text x="173.1" y="212.4">3</text>
<text x="241.6" y="212.4">4</text>
</g>
<g font-size="2.2" fill="#0e0e0e">
<text x="126.9" y="9.1">C50</text>
<text x="126.9" y="16.1">1.00 µF</text>
<text x="137.4" y="28.6">J6</text>
<text x="137.4" y="31.1">FCI 68602-116HLF</text>
<text x="191.9" y="41.6">C51</text>
<text x="165.4" y="53.6">100 KΩ</text>
<text x="165.4" y="51.1">R51</text>
<text x="191.9" y="48.6">1.00 µF</text>
<text x="195.1" y="53.8">U14</text>
<text x="88" y="58.5">R53</text>
<text x="100.5" y="58.5">R54</text>
<text x="112.9" y="58.5">R55</text>
<text x="125.4" y="58.5">R56</text>
<text x="151.9" y="58">R52</text>
<text x="195.1" y="56.3">TI SN74LVC1G14DBVR</text>
<text x="88" y="61">499 Ω</text>
<text x="100.5" y="61">499 Ω</text>
<text x="112.9" y="61">499 Ω</text>
<text x="125.4" y="61">499 Ω</text>
<text x="151.9" y="62.1">499 Ω</text>
<text x="22.8" y="68.5">D2</text>
<text x="37.8" y="68.5">D3</text>
<text x="52.8" y="68.5">D4</text>
<text x="70.2" y="68.5">D5</text>
<text x="141.9" y="68">SW1</text>
<text x="169.4" y="68.5">100 nF</text>
<text x="169.4" y="66">C52</text>
<text x="141.9" y="77">TP11CGRA0</text>
<text x="14.3" y="86.8" transform="rotate(-90 14.3 86.8)">Würth Elektronik 150060GS75000</text>
<text x="18.1" y="88.5">499 Ω</text>
<text x="18.1" y="86">R57</text>
<text x="29.3" y="86.8" transform="rotate(-90 29.3 86.8)">Würth Elektronik 150060YS75000</text>
<text x="33.1" y="88.5">499 Ω</text>
<text x="33.1" y="86">R58</text>
<text x="44.3" y="86.8" transform="rotate(-90 44.3 86.8)">Wurth Elektronik 150060RS75003</text>
<text x="48" y="88.5">499 Ω</text>
<text x="48" y="86">R59</text>
<text x="61.8" y="86.8" transform="rotate(-90 61.8 86.8)">Wurth Elektronik 150060BS75003</text>
<text x="65.5" y="88.5">499 Ω</text>
<text x="65.5" y="86">R60</text>
<text x="149.4" y="93.5">SW2</text>
<text x="149.4" y="107">C&amp;K Components FDSD002R</text>
<text x="62" y="119.5">10 Ω</text>
<text x="62" y="115.5">R61</text>
<text x="90.7" y="116">Q3A</text>
<text x="90.7" y="118.5">Rohm UT6K3TCR</text>
<text x="191.9" y="124">C53</text>
<text x="191.9" y="131">1.00 µF</text>
<text x="62" y="136.9">10 Ω</text>
<text x="62" y="133">R62</text>
<text x="103.2" y="133.5">Q3B</text>
<text x="103.2" y="136">Rohm UT6K3TCR</text>
<text x="165.4" y="136">100 KΩ</text>
<text x="165.4" y="133.5">R63</text>
<text x="195.1" y="136.2">U15</text>
<text x="151.9" y="140.5">R64</text>
<text x="195.1" y="138.7">TI SN74LVC1G14DBVR</text>
<text x="141.9" y="148">SW3</text>
<text x="151.9" y="144.4">499 Ω</text>
<text x="169.4" y="148.5">C54</text>
<text x="62" y="155.4">R65</text>
<text x="115.7" y="156">Q4A</text>
<text x="169.4" y="151">100 nF</text>
<text x="62" y="159.4">10 Ω</text>
<text x="115.7" y="158.5">Rohm UT6K3TCR</text>
<text x="141.9" y="156.9">TP11CGRA0</text>
<text x="62" y="172.9">R66</text>
<text x="128.2" y="173.4">Q4B</text>
<text x="62" y="176.9">10 Ω</text>
<text x="128.2" y="175.9">Rohm UT6K3TCR</text>
<text x="212.1" y="201.1">a44</text>
<text x="264.5" y="201.1">02</text>
<text x="249.6" y="208.6">Sistemi</text>
</g>
<g font-size="2.2" fill="#262626">
<text x="102.5" y="16.3">V5V</text>
<text x="154.7" y="28.8">GND</text>
<text x="178.6" y="41.3">V3V3D</text>
<text x="55.1" y="51.3">V5V</text>
<text x="224.6" y="60">BUTTON1</text>
<text x="194.7" y="76.3">GND</text>
<text x="37.3" y="117.5">GREEN</text>
<text x="169.7" y="118.7">GND</text>
<text x="178.6" y="123.7">V3V3D</text>
<text x="37.3" y="135">YELLOW</text>
<text x="224.6" y="142.5">BUTTON2</text>
<text x="37.3" y="157.4">RED</text>
<text x="197.2" y="158.7">GND</text>
<text x="37.3" y="174.9">BLUE</text>
<text x="112.3" y="196.1">GND</text>
</g>
</svg>
